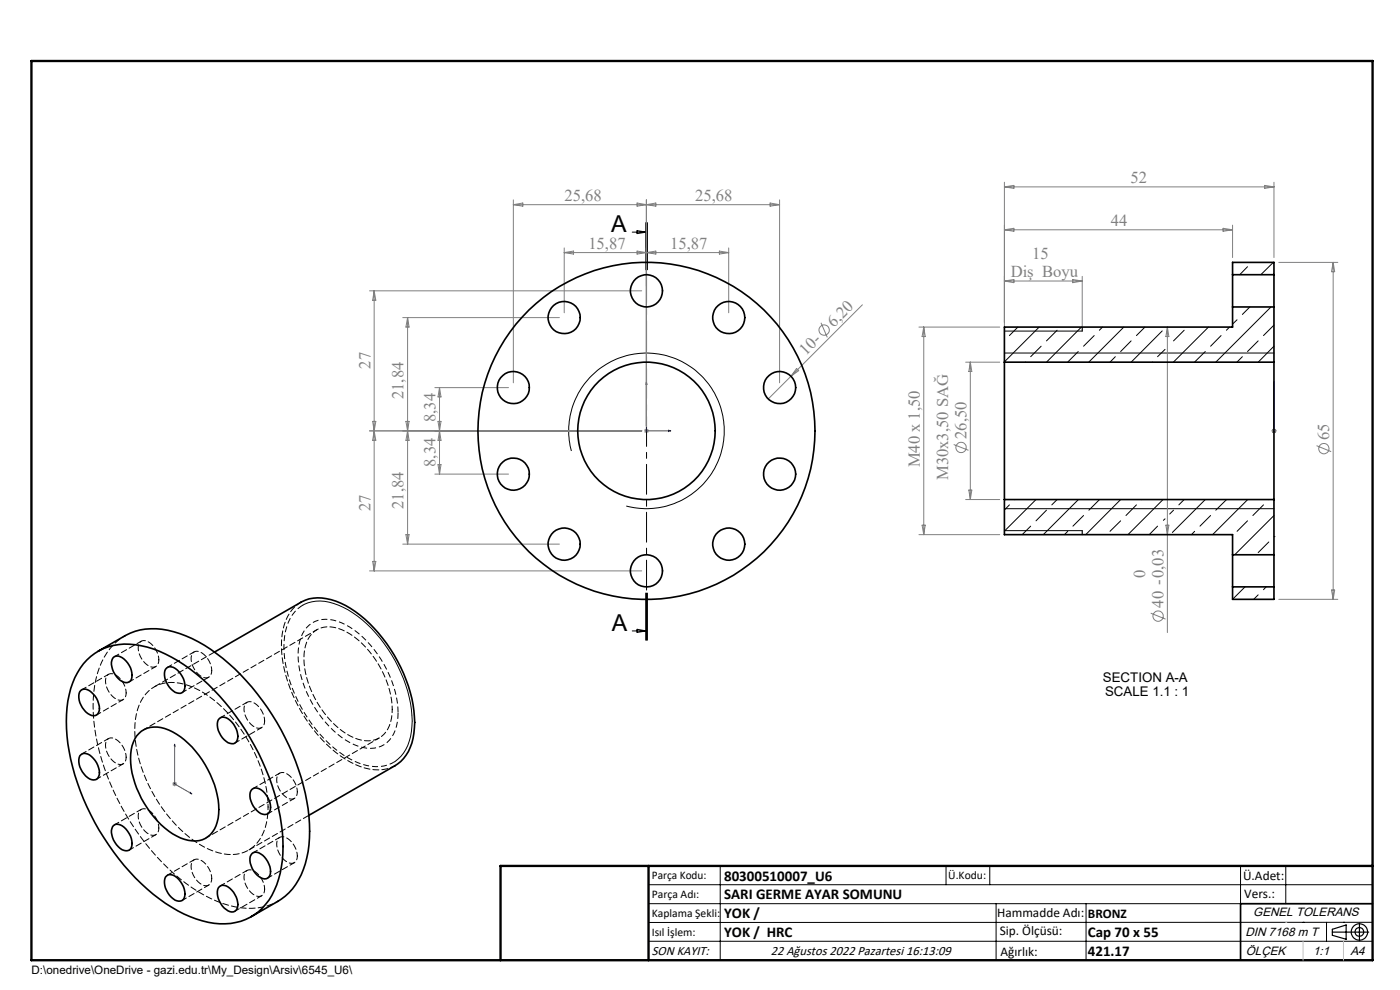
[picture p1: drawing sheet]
<svg xmlns="http://www.w3.org/2000/svg" width="297mm" height="210mm" viewBox="0 0 297 210" stroke-linecap="round" stroke-linejoin="round" font-family="sans-serif">
<g fill="none" stroke="#808080" stroke-width=".21">
<path d="M213.1 38.7v30.5M213.1 39.6l2-.3v.7zM213.1 39.6h57.2M268.3 39.3l2 .3-2 .4zM270.3 38.7v15.9M108.9 42.4v38.8M108.9 43.4h56.5M108.9 43.4l2-.3v.6zM119.7 52.6v13.7M119.7 53.6h34.9M119.7 53.6l2-.3v.6zM135.1 53.3v.6l4-.6v.6z"/>
<path d="M135.1 43.1l2 .3-2 .3zM137.1 42.4v48M137.1 43.4l2-.3v.6zM152.6 53.3l2 .3-2 .3zM154.6 52.6v13.7M163.4 43.1l2 .3-2 .3zM165.4 42.4v38.8M213.1 59.6h16.5M213.1 59.6l2-.3v.7zM213.1 48.7l2-.3v.7zM213.1 48.7h48.4M227.6 59.3l2 .3-2 .4z"/>
<path d="M229.6 58.6v10.6M259.5 48.4l2 .3-2 .4zM261.5 47.8v6.8M271.3 55.7h12.5M282.8 55.7v71.4M282.8 55.7l.3 1.9h-.6zM78.4 61.7h57.7M79.4 61.7v59.4M79.4 61.7l.3 2h-.6zM85.4 67.4h33.3M86.5 67.4v48M86.5 67.4l.3 2h-.7z"/>
<path d="M167.8 79.8l-4.8 4.8M169 78.2l.4 .4-1.6 1.2zM174.2 68.5l1.3 3.1M183 64.7l-15.2 15.1M194.9 69.4h17.2M196 69.4v44M196 69.4l.3 2h-.7zM204.9 76.8h7.2M205.8 76.8v29.2M205.8 76.8l.4 2h-.7zM247.6 69.4l.4 2h-.7zM247.6 69.4v64.8"/>
<path d="M78.4 91.4h57.7M79.1 89.4h.6l-.3 2zM79.4 91.4l.3 2h-.6zM86.1 89.4h.7l-.3 2zM86.5 91.4l.3 2h-.7zM92.3 82.2h15.6M92.9 89.4h.7l-.7 4h.7zM92.9 98.6h.7l-.4 2zM93.2 82.2v18.4M93.2 82.2l.4 2h-.7zM136.6 91.4h1.1M136.8 91l.7 .7"/>
<path d="M137.1 90.9v1M137.5 91l-.7 .7M202.3 94.3l3.2 1.2M269.8 91.4h1M269.9 91l.8 .7M270.3 90.9v1M270.7 91l-.8 .7M279.3 94.5l3.1 1.3M79.1 119.1h.6l-.3 2zM85.4 115.4h33.3M86.1 113.4h.7l-.3 2zM92.3 100.6h15.6"/>
<path d="M194.9 113.4h17.2M195.6 111.4h.7l-.3 2zM204.9 106h7.2M205.5 104h.7l-.4 2zM247.3 111.4h.7l-.4 2zM78.4 121.1h57.7M244.1 130.1l3.2 1.2M271.3 127.1h12.5M282.5 125.2h.6l-.3 1.9zM36.5 166.3h1.1M36.7 165.9l.7 .7M37 165.8v1"/>
<path d="M37.4 165.9l-.7 .7"/>
<circle cx="174.8" cy="70" r="1.1"/>
<circle cx="203.9" cy="94.9" r="1.09"/>
<circle cx="280.9" cy="95.2" r="1.08"/>
<circle cx="245.7" cy="130.7" r="1.09"/>
</g>
<g fill="none" stroke="#000" stroke-width=".21">
<path d="M134.1 49.2h3M135.1 48.9l2 .3-2 .4zM137 47.2v10M137.2 47.2v10M137.3 47.2v10M213.1 74.9h57.2M213.1 70.2h16.5M121.2 95.7a16.5 16.5 0 0 1 14.5-20.7 16.5 16.5 0 0 1 17.9 17.9 16.5 16.5 0 0 1-20.7 14.4M213.1 107.9h57.2M213.1 112.6h16.5M64.2 128.4a8.2 8.2 0 0 1 7.6 0 26.5 26.5 0 0 1 12.7 13 23.5 23.5 0 0 1 2.6 14.8 8 8 0 0 1-3.7 5.5M134.1 133.8h3"/>
<path d="M135.1 133.5l2 .3-2 .4zM137 125.8v10M137.2 125.8v10M137.3 125.8v10zM137.6 187.7h153.6M137.6 191.7h153.6M137.6 199.7h153.6M152.8 183.7v20M200.7 183.7v4M210 183.7v4M211.3 191.7v12M230.4 191.7v12"/>
<path d="M263.2 183.7v20M272.8 183.7v8M276.4 195.6h.1M281.4 195.6v4.1M285 195.6h.1M291.2 195.6l-153.6 .1"/>
</g>
<path d="M84.4 151.2a23.3 23.3 0 0 0-11-18.6 7.3 7.3 0 0 0-7.2-.4 7.5 7.5 0 0 0-3 6.7 23.3 23.3 0 0 0 11.1 18.7 7.3 7.3 0 0 0 7.2 .4 7.5 7.5 0 0 0 2.9-6.8" fill="none" stroke="#000" stroke-width=".21" stroke-dasharray="1.3 .6" stroke-linecap="butt"/>
<path d="M63.9 128.6a9.9 9.9 0 0 0-3.7 8.6 30.1 30.1 0 0 0 13.6 23.6 9.9 9.9 0 0 0 9.3 1.1l.4-.2" fill="none" stroke="#000" stroke-width=".21" stroke-dasharray="1.3 .6" stroke-dashoffset=".4" stroke-linecap="butt"/>
<g fill="none" stroke="#000" stroke-width=".25">
<path d="M229.6 69.4v.8M229.6 112.6v.8M282.6 197.7h7.8M282.6 197.1l3-.9v3l-3-.8zM288.4 195.8v3.8M106.2 203.7h185"/>
<circle cx="288.4" cy="197.7" r="1.74"/>
<circle cx="288.4" cy="197.7" r=".93"/>
</g>
<path d="M137.1 81l.2 .6h-.3zM137.1 81v10.4h5.2M141.8 91.3l.5 .1-.5 .1zM270.3 91.3v.2zM270.3 81v.6v-.6M270.3 91.4h.1M270.3 81v10.4M37 157.9v8.4l3.7 2.1M37 157.9l.1 .4-.1-.1zM40.4 168.1l.3 .3-.3-.1z" fill="none" stroke="#00f" stroke-width=".21"/>
<path d="M64.2 128.4l-.3 .2" fill="none" stroke="#000" stroke-width=".21" stroke-dasharray="1.3 .6"/>
<path d="M137.2 47.2v88.6" fill="none" stroke="#000" stroke-width=".21" stroke-dasharray="6.3 1.3 1.3 1.3" stroke-dashoffset="-.5"/>
<path d="M291.2 191.7h-28v12" fill="none" stroke="#000" stroke-width=".35"/>
<path d="M6.7 12.9h284.5v190.8h-284.5zM137.6 183.7v20M291.2 183.7h-185v20" fill="none" stroke="#000" stroke-width=".5"/>
<path d="M276.4 199.7v4M285 199.7v4" fill="none" stroke="#c0c0c0" stroke-width=".21"/>
<path d="M272.8 195.6h.1" fill="none" stroke="#c0c0c0" stroke-width=".25"/>
<g fill="#00f">
<path d="M141.8 91.3l.5 .1-.5 .1zM137.1 81l.2 .6h-.3z"/>
<path d="M40.4 168.1l.3 .3-.3-.1zM37 157.9l.1 .4-.1-.1z"/>
<path d="M270.3 91.3v.2zM270.3 81v.6zM270.3 91.3v.2zM270.3 81v.6z"/>
</g>
<g fill="none" stroke="#000" stroke-width=".35">
<path d="M261.5 58.3v6.8M261.5 58.3v-2.6h8.8v2.6M261.5 58.3h8.8M270.3 58.3v6.8M213.1 76.8v29.2M213.1 76.8h57.2M261.5 65.1v4.3h-48.4v7.4M261.5 65.1h8.8M270.3 76.8v29.2M270.3 65.1v11.7M213.1 106v7.4h48.4v4.3M213.1 106h57.2"/>
<path d="M261.5 117.7v6.8M261.5 117.7h8.8M270.3 117.7v6.8M270.3 106v11.7M18.5 140a12.5 12.5 0 0 1 12.7-2.7 35 35 0 0 1 16.6 11.7 51.8 51.8 0 0 1 12.2 29 21.2 21.2 0 0 1-2.9 12.9 11.9 11.9 0 0 1-12.9 4.7 32 32 0 0 1-15.5-9.4 53 53 0 0 1-14.5-30.1 22.1 22.1 0 0 1 2.8-14.4zM20.8 138.1l5.7-3.2a13.5 13.5 0 0 1 11.6-.5 37.6 37.6 0 0 1 16.5 12.8 50.8 50.8 0 0 1 11.1 27.6 21.2 21.2 0 0 1-3 12.8 11.6 11.6 0 0 1-3.8 3.6l-5.6 3.2M24.1 139.4a2.31 2.31 0 0 1 3 1.2 3.6 3.6 0 0 1 .6 3.8 1.58 1.58 0 0 1-2.2-.1 4.2 4.2 0 0 1-1.6-4.6zM45.5 138.3l18.3-10.5a9 9 0 0 1 8.5 .1 29.2 29.2 0 0 1 13.3 15 22.8 22.8 0 0 1 1.8 14.7 8.4 8.4 0 0 1-3.6 4.8l-18.3 10.6M261.5 124.5v2.6h8.8v-2.6M261.5 124.5h8.8M17.2 146.4a1.86 1.86 0 0 1 2.6 .8 4.1 4.1 0 0 1 1.1 3.9 1.24 1.24 0 0 1-1.9 .5 4.4 4.4 0 0 1-2.1-4.9zM29.5 155.6a5.9 5.9 0 0 1 7.1-.4 20.6 20.6 0 0 1 9.8 16.5 6.6 6.6 0 0 1-2.9 6.2 7 7 0 0 1-6.9-1 20.4 20.4 0 0 1-8.9-17 6.9 6.9 0 0 1 1.8-4.3z"/>
<path d="M35.3 141.7a1.88 1.88 0 0 1 2.7 .8 3.9 3.9 0 0 1 .9 4.2 1.71 1.71 0 0 1-2.6-.5 4.1 4.1 0 0 1-1.2-4.2zM46.6 152.4a1.88 1.88 0 0 1 2.6 .8 3.9 3.9 0 0 1 .9 4.2 1.71 1.71 0 0 1-2.5-.5 4.1 4.1 0 0 1-1.3-4.2zM17.2 160.1a1.88 1.88 0 0 1 2.6 .8 4.1 4.1 0 0 1 1.1 3.8 1.37 1.37 0 0 1-2.3 .3 4.2 4.2 0 0 1-1.7-4.7zM24.1 175.1a1.92 1.92 0 0 1 2.6 .8 3.9 3.9 0 0 1 1 4.2 1.71 1.71 0 0 1-2.6-.5 4.1 4.1 0 0 1-1.2-4.2zM53.5 167.4a1.92 1.92 0 0 1 2.6 .8 3.8 3.8 0 0 1 .9 4.2 1.67 1.67 0 0 1-2.5-.5 4.1 4.1 0 0 1-1.2-4.2zM35.3 185.8a1.88 1.88 0 0 1 2.7 .8 3.9 3.9 0 0 1 .9 4.2 1.71 1.71 0 0 1-2.6-.5 4.1 4.1 0 0 1-1.2-4.3zM46.6 188.1a1.88 1.88 0 0 1 2.6 .7 3.9 3.9 0 0 1 .9 4.2 1.45 1.45 0 0 1-2.1-.1 4.2 4.2 0 0 1-1.7-4.6zM53.5 181a1.75 1.75 0 0 1 2.2 .4 4.5 4.5 0 0 1 1.6 4.3 1.38 1.38 0 0 1-2.4 .2 4.2 4.2 0 0 1-1.6-4.6z"/>
<circle cx="119.7" cy="67.4" r="3.4"/>
<circle cx="137.1" cy="61.7" r="3.4"/>
<circle cx="154.6" cy="67.4" r="3.4"/>
<circle cx="108.9" cy="82.2" r="3.4"/>
<circle cx="137.1" cy="91.4" r="35.7"/>
<circle cx="137.1" cy="91.4" r="14.6"/>
<circle cx="165.4" cy="82.2" r="3.4"/>
<circle cx="108.9" cy="100.6" r="3.4"/>
<circle cx="119.7" cy="115.4" r="3.4"/>
<circle cx="154.6" cy="115.4" r="3.4"/>
<circle cx="165.4" cy="100.6" r="3.4"/>
<circle cx="137.1" cy="121.1" r="3.4"/>
</g>
<g fill="none" stroke="#000" stroke-width=".21">
<path d="M264.7 56.6l-1.7 1.7M270.1 55.7l-2.6 2.6M215.9 69.4l-1.8 1.8M217.5 76.8h.1M220.5 69.4l-7.4 7.4M220.9 73.4l-2.2 2.3M224.3 70.1l-2.3 2.2M228.7 74.6l-2.2 2.2M229.4 69.4l-7.4 7.4M232.1 71.2l-2.2 2.2M233.9 69.4l-.7 .7M236.6 75.7l-1.1 1.1"/>
<path d="M238.4 69.4l-7.4 7.4M240 72.3l-2.3 2.3M242.9 69.4l-1.8 1.8M244.5 76.8h-.1M246.6 70.2l-6.6 6.6M247.2 74.1l-1.6 1.6M251.2 70.1l-2.2 2.2M255.7 74.6l-2.3 2.2M256.4 69.4l-7.5 7.4M259 71.2l-2.2 2.2M260.8 69.4l-.6 .7M262.4 67.8l-.9 .9"/>
<path d="M263.6 75.7l-1.2 1.1M265.1 65.1l-1.5 1.6M266.9 72.3l-2.2 2.3M269.6 65.1l-11.7 11.7M270.3 69l-2.3 2.2M270.3 73.4l-3.4 3.4M214.1 107.1l-1 1.1M215.3 106h.1M218.7 111.6l-1.8 1.8M219.8 106l-6.7 6.7M222 108.2l-2.2 2.3M224.3 106l-1.2 1.1"/>
<path d="M226.5 112.7l-.7 .7M228.8 106l-7.5 7.4M229.9 109.4l-2.3 2.2M233.2 106l-2.2 2.2M237.7 106l-7.4 7.4M237.7 110.5l-2.2 2.2M241.1 107.1l-2.2 2.3M242.2 106h.1M245.6 111.6l-1.8 1.8M246.7 106l-7.4 7.4M247.2 110.1l-.4 .3M249 108.2l-.9 .8"/>
<path d="M251.2 106l-1.1 1.1M253.4 112.7l-.6 .7M255.7 106l-7 7M256.8 109.4l-2.2 2.2M260.2 106l-2.3 2.2M264.7 110.5l-2.3 2.2M264.7 106l-7.5 7.4M268 107.1l-2.2 2.3M269.2 106h.1M269.2 115l-2.3 2.2M270.3 113.8h.1M270.3 109.4l-8.4 8.3"/>
<path d="M264.1 124.5l-2.6 2.6M266.9 126.2l-.9 .9M268.6 124.5l-.6 .6"/>
</g>
<path d="M26.5 134.9a14 14 0 0 0-6.4 10.5 40.3 40.3 0 0 0 4 22.5 49.7 49.7 0 0 0 18 21.3 19.4 19.4 0 0 0 13.6 3.2l2.1-.6 1.2-.6M83.2 150.5a20.6 20.6 0 0 0-9.8-16.5 6.2 6.2 0 0 0-6.6-.1 7.3 7.3 0 0 0-2.3 6.7 20.8 20.8 0 0 0 9.8 15.5 6.2 6.2 0 0 0 6.6 .1 7 7 0 0 0 2.3-5.7" fill="none" stroke="#000" stroke-width=".21" stroke-dasharray="1.3 .6" stroke-dashoffset=".6"/>
<path d="M33.7 140a4.5 4.5 0 0 0-2.9-4.1 1.34 1.34 0 0 0-1.5 1.8 4.3 4.3 0 0 0 3.1 3.8 1.31 1.31 0 0 0 1.3-1.5M67.2 133.6l-36.8 21.2M26.8 147a4.5 4.5 0 0 0-2.9-4.1 1.34 1.34 0 0 0-1.5 1.8 4.3 4.3 0 0 0 3.1 3.8 1.31 1.31 0 0 0 1.3-1.5M44.9 142.2a4.5 4.5 0 0 0-2.9-4 1.34 1.34 0 0 0-1.5 1.8 4.3 4.3 0 0 0 3.1 3.8 1.31 1.31 0 0 0 1.3-1.6M56.1 152.9a4.5 4.5 0 0 0-2.9-4 1.34 1.34 0 0 0-1.4 1.7 4.3 4.3 0 0 0 3.1 3.9 1.31 1.31 0 0 0 1.2-1.6M26.8 160.6a4.5 4.5 0 0 0-2.9-4.1 1.34 1.34 0 0 0-1.5 1.8 4.3 4.3 0 0 0 3.1 3.9 1.31 1.31 0 0 0 1.3-1.6M33.7 175.6a4.5 4.5 0 0 0-2.9-4 1.34 1.34 0 0 0-1.5 1.8 4.3 4.3 0 0 0 3.1 3.8 1.31 1.31 0 0 0 1.3-1.6M43.7 177.8l36.8-21.3M63.1 168a4.5 4.5 0 0 0-2.9-4.1 1.34 1.34 0 0 0-1.5 1.8 4.3 4.3 0 0 0 3.1 3.8 1.31 1.31 0 0 0 1.3-1.5M44.9 186.3a4.5 4.5 0 0 0-2.9-4 1.34 1.34 0 0 0-1.5 1.7 4.3 4.3 0 0 0 3.1 3.9 1.31 1.31 0 0 0 1.3-1.6M56.1 188.6a4.5 4.5 0 0 0-2.9-4.1 1.34 1.34 0 0 0-1.4 1.8 4.3 4.3 0 0 0 3.1 3.9 1.31 1.31 0 0 0 1.2-1.6M63.1 181.6a4.5 4.5 0 0 0-2.9-4.1 1.34 1.34 0 0 0-1.5 1.8 4.3 4.3 0 0 0 3.1 3.8 1.31 1.31 0 0 0 1.3-1.5" fill="none" stroke="#000" stroke-width=".21" stroke-dasharray="1.3 .6" stroke-dashoffset=".4"/>
<g fill="none" stroke="#000" stroke-width=".21" stroke-dasharray="1.3 .6" stroke-dashoffset=".2">
<path d="M30 136l-5.7 3.3M41.2 138.3l-5.7 3.3M63.8 127.7a9.4 9.4 0 0 0-4.1 8 29.7 29.7 0 0 0 6.8 19 21.4 21.4 0 0 0 11.9 8.4 7.9 7.9 0 0 0 5.4-.7M20.5 151.7l5.6-3.3M23 143l-5.6 3.3M23 156.7l-5.6 3.2M27.4 144.7l5.7-3.3M38.6 146.9l5.7-3.2M49.8 157.6l5.7-3.3M52.4 149l-5.7 3.2M20.5 165.3l5.6-3.3M30 171.7l-5.7 3.3"/>
<path d="M56.8 172.6l5.6-3.2M59.3 164l-5.6 3.3M59.3 177.6l-5.6 3.3M27.4 180.3l5.7-3.2M38.6 191l5.7-3.3M41.2 182.4l-5.7 3.2M49.8 193.3l5.7-3.3M52.4 184.6l-5.7 3.3M56.8 186.3l5.6-3.3"/>
</g>
<path d="M56.9 171.2a31.4 31.4 0 0 0-13.7-24.2 11 11 0 0 0-9.5-1.8 8.5 8.5 0 0 0-5 7.4 28.2 28.2 0 0 0 5.8 18.9 23.4 23.4 0 0 0 11.8 9.4 7.5 7.5 0 0 0 10-5.4 14.9 14.9 0 0 0 .6-4.3" fill="none" stroke="#000" stroke-width=".21" stroke-dasharray="1.3 .6" stroke-dashoffset=".7"/>
<path d="M45.5 138.3l-12.8 7.4M52.7 180.3l12.8-7.4" fill="none" stroke="#000" stroke-width=".21" stroke-dasharray="1.3 .6" stroke-dashoffset="-.1"/>
<g font-size="4.9">
<text x="129.6" y="49.3">A</text>
<text x="129.8" y="133.8">A</text>
</g>
<g font-size="3.5" fill="#808080">
<text x="239.9" y="38.8">52</text>
<text x="119.7" y="42.5">25,68</text>
<text x="147.5" y="42.5">25,68</text>
<text x="235.6" y="47.9">44</text>
<text x="124.8" y="52.7">15,87</text>
<text x="142.1" y="52.7">15,87</text>
<text x="214.4" y="58.8">Diş Boyu</text>
<text x="219" y="54.9">15</text>
<text x="176.9" y="69.5" transform="rotate(-45 176.9 69.5)">6,20</text>
<text x="171" y="75.5" transform="rotate(-45 171 75.5)">10-</text>
<text x="78.6" y="78.2" transform="rotate(-90 78.6 78.2)">27</text>
<text x="85.6" y="84.7" transform="rotate(-90 85.6 84.7)">21,84</text>
<text x="92.4" y="89.6" transform="rotate(-90 92.4 89.6)">8,34</text>
<text x="205" y="93.1" transform="rotate(-90 205 93.1)">26,50</text>
<text x="282" y="93.4" transform="rotate(-90 282 93.4)">65</text>
<text x="92.4" y="99" transform="rotate(-90 92.4 99)">8,34</text>
<text x="195.1" y="99.1" transform="rotate(-90 195.1 99.1)">M40 x 1,50</text>
<text x="201.1" y="101.9" transform="rotate(-90 201.1 101.9)">M30x3,50 SAĞ</text>
<text x="85.6" y="108" transform="rotate(-90 85.6 108)">21,84</text>
<text x="78.6" y="108.4" transform="rotate(-90 78.6 108.4)">27</text>
<text x="242.9" y="122.6" transform="rotate(-90 242.9 122.6)">0</text>
<text x="246.8" y="128.9" transform="rotate(-90 246.8 128.9)">40 -0,03</text>
</g>
<g font-size="3.2">
<text x="153.6" y="190.8">SARI GERME AYAR SOMUNU</text>
<text x="153.6" y="186.8">80300510007_U6</text>
<text x="153.6" y="194.8">YOK /</text>
<text x="153.6" y="198.8">YOK / HRC</text>
<text x="230.8" y="198.7">Cap 70 x 55</text>
<text x="230.8" y="202.8">421.17</text>
</g>
<g font-size="2.8">
<text x="234" y="144.8">SECTION A-A</text>
<text x="234.4" y="147.6">SCALE 1.1 : 1</text>
<text x="263.7" y="186.7">Ü.Adet:</text>
<text x="263.9" y="190.5">Vers.:</text>
<text x="211.5" y="194.5">Hammadde Adı:</text>
<text x="230.8" y="194.7">BRONZ</text>
<text x="138.3" y="202.6">SON KAYIT:</text>
<text x="163.6" y="202.6">22 Ağustos 2022 Pazartesi 16:13:09</text>
<text x="212.1" y="198.4">Sip. Ölçüsü:</text>
<text x="212.2" y="202.7">Ağırlık:</text>
</g>
<g font-size="2.6">
<text x="265.9" y="194.4">GENEL TOLERANS</text>
<text x="264.2" y="198.5">DIN 7168 m T</text>
<text x="264.3" y="202.6">ÖLÇEK</text>
<text x="278.5" y="202.6">1:1</text>
<text x="286.5" y="202.6">A4</text>
</g>
<g font-size="2.5">
<text x="138.3" y="186.4">Parça Kodu:</text>
<text x="138.3" y="190.5">Parça Adı:</text>
<text x="201.2" y="186.5">Ü.Kodu:</text>
<text x="138.3" y="194.5">Kaplama Şekli:</text>
<text x="138.3" y="198.6">Isıl İşlem:</text>
<text x="6.7" y="206.7">D:\onedrive\OneDrive - gazi.edu.tr\My_Design\Arsiv\6545_U6\</text>
</g>
</svg>
